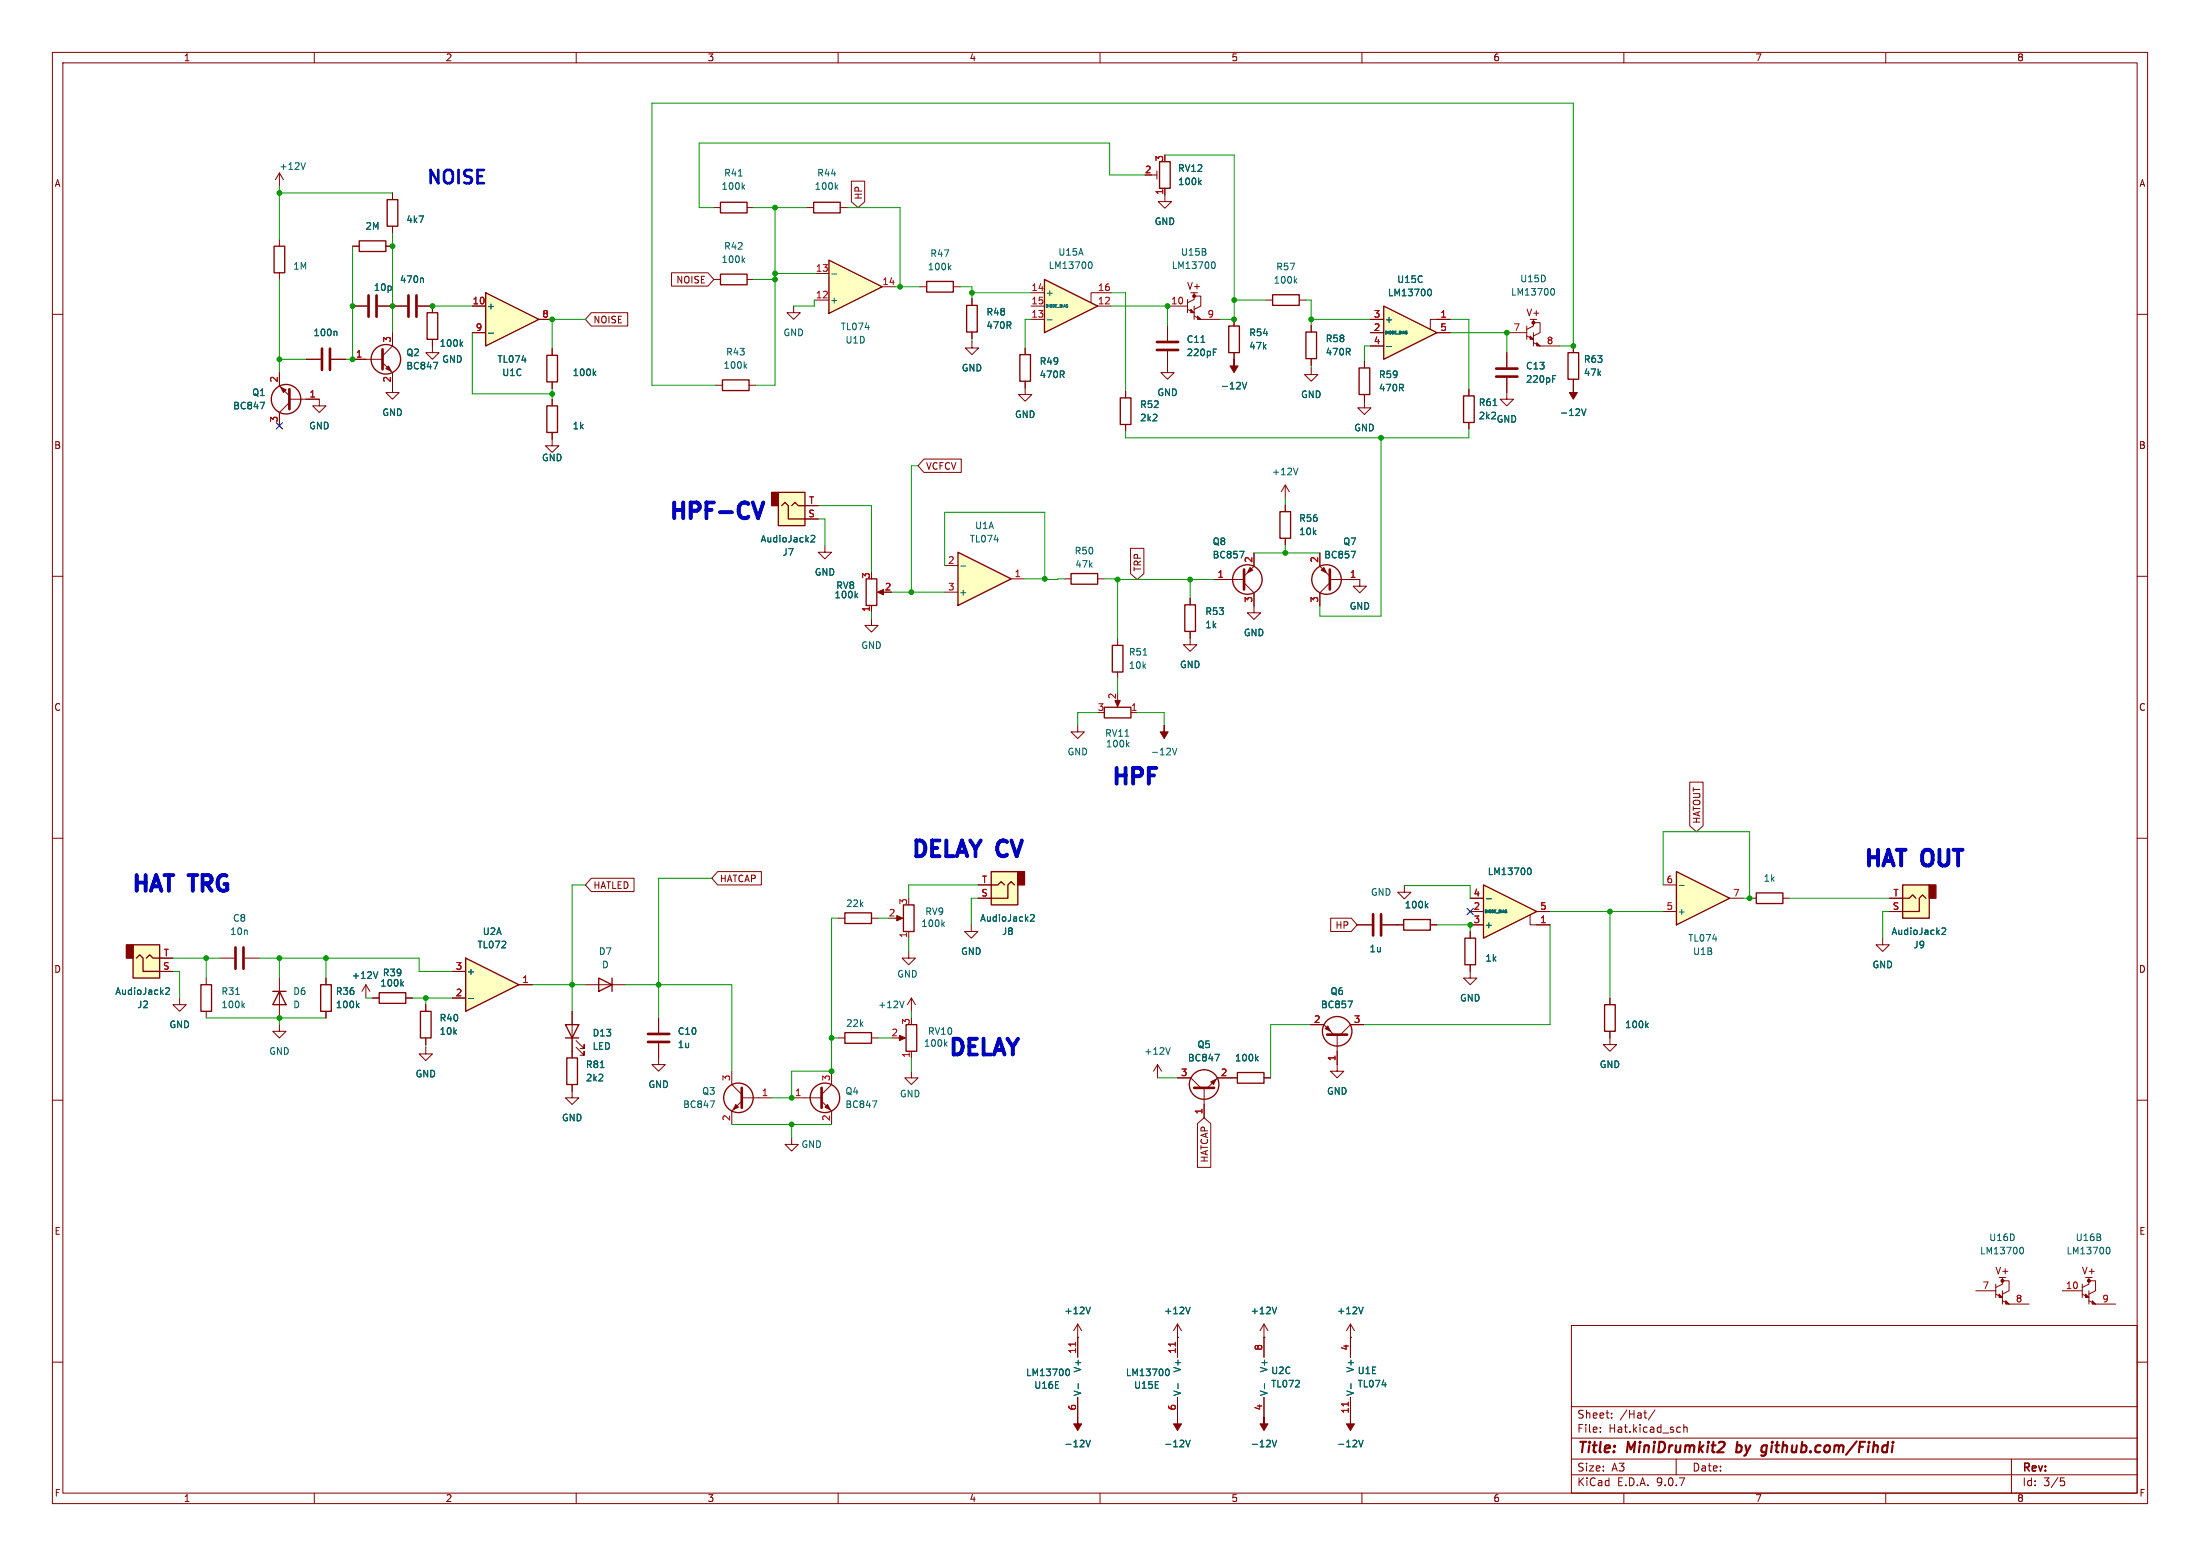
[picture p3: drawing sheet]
<svg xmlns="http://www.w3.org/2000/svg" width="420mm" height="297mm" viewBox="0 0 420 297" stroke-linecap="round" stroke-linejoin="round" font-family="sans-serif">
<g fill="none" stroke="#840000" stroke-width=".19">
<path d="M10 10h400v277h-400zM12 12h396v273h-396zM60 10v2M110 10v2M160 10v2M210 10v2M260 10v2M310 10v2M360 10v2M10 60h2M408 60h2M10 110h2"/>
<path d="M408 110h2M10 160h2M408 160h2M160 175.3h1.3M166.4 175.3h1.2M10 210h2M408 210h2M300 253h108v32h-108zM10 260h2M300 278.5h108M300 274.5h108M300 268.5h108"/>
<path d="M305.5 273.2v.2M305.5 272.5v.1M307.7 270.5v.2M307.7 269.8v.1M315.9 269.1l-1.2 1.9M320 278.5v3M320.7 272.4l.1 .1M320.8 273.3l-.1 .1M321.4 271.9v1.5M321.4 272.5l.3-.1 .3 .1 .1 .9M384 278.5v6.5M408 260h2"/>
<path d="M60 285v2M110 285v2M160 285v2M210 285v2M260 285v2M300 281.5h108M310 285v2M360 285v2M393.4 282.1h.7M393.5 282.7h.4l.3 .2-.2 .6-.5 .1"/>
</g>
<path d="M331.4 277.1l.2 .1M331.7 275.2l-.3 2M336.7 275.9h.4M337.1 277.5l-.4 .4M337.2 277.1l-.6 .1" fill="none" stroke="#840000" stroke-width=".4"/>
<path d="M161.3 174.2h5.1v2.1h-5.1z" fill="none" stroke="#840000" stroke-width=".25"/>
<path d="M189.2 166.4h5.1v6.3h-5.1z" fill="#ffffc2"/>
<path d="M194.3 166.4h1.3v2.5h-1.3z" fill="#840000" stroke="#840000" stroke-width=".25"/>
<path d="M189.2 166.4h5.1v6.3h-5.1zM189.2 168.9h1.3l.6-.6 .7 .6M193.7 168.9l-.7-.6-.6 .6v2.6h-3.2" fill="none" stroke="#840000" stroke-width=".25"/>
<path d="M186.7 171.5h2.5M186.7 168.9h2.5" fill="none" stroke="#840000" stroke-width=".19"/>
<path d="M196.7 174.7l.5-.1 .3 .3-.8 .9h.8" fill="none" stroke="#006464" stroke-width=".19"/>
<path d="M363.2 168.9h5.1v6.4h-5.1z" fill="#ffffc2"/>
<path d="M368.3 168.9h1.3v2.6h-1.3z" fill="#840000" stroke="#840000" stroke-width=".25"/>
<g fill="none" stroke="#840000" stroke-width=".25">
<path d="M299.3 67.3h2.1v5.1h-2.1zM335.3 170.4h5.1v2.1h-5.1zM363.2 168.9h5.1v6.4h-5.1zM363.2 171.5h1.3l.6-.7 .7 .7M367.7 171.5l-.7-.7-.6 .7v2.5h-3.2M306.3 191.8h2.1v5.1h-2.1zM236.2 204.7h5.1v2.1h-5.1z"/>
<circle cx="73.7" cy="68.6" r="2.82"/>
<circle cx="255.3" cy="196.8" r="2.82"/>
</g>
<g fill="none" stroke="#840000" stroke-width=".19">
<path d="M74.9 58.4h2.8M79.8 58.4h2.7M67.3 68.6h5.7M73 69.2l1.9 1.9v3.8h1.3l-1.3 1.3-1.2-1.3h1.2M74.9 63.5v2.5l-1.9 1.9M300.4 66v1.3M300.4 72.4v1.3M185.4 176.5v1.3h-1.3l1.3 1.3 1.3-1.3h-1.3M259.1 176.5h2.8M263.9 176.5h2.8M334 171.5h1.3M340.4 171.5h1.2"/>
<path d="M360.7 174h2.5M360.7 171.5h2.5M250.2 195.6h2.5l1.9 1.9M255.3 197.5v5.7M260.3 195.6h-2.5l-1.9 1.9M307.3 196.9v2.5h1.3l-1.3 1.3-1.2-1.3h1.2M307.3 190.5v1.3M151.1 217.2v1.2h1.3l-1.3 1.3-1.2-1.3h1.2M234.9 205.7h1.3M241.3 205.7h1.3"/>
</g>
<path d="M80.6 53.1l.2 .2v.6M82.7 69.2h.9l-.6 1.2M301.9 78l.5 1.3 .4-1.3M370.7 177.2l.5-.1 .2 .4-.7 .9h.7M257.3 191.1h.9l-.6 1.2M314.3 195.7l.4 .5M314.7 195.3l-.5 .5M239.8 202l.4 .5M240.2 201.7l-.5 .4" fill="none" stroke="#006464" stroke-width=".19"/>
<g fill="#840000" stroke="#840000" stroke-width=".19">
<path d="M300.4 73.7v1.2h.7l-.7 1.3-.8-1.3h.8z"/>
<path d="M74.2 69.9l.5 1-1-.5z"/>
<path d="M253 196.3l.5-.5 .5 1.1z"/>
</g>
<path d="M78 56.4v4.1M79.5 56.4v4.1M73 66.7v3.8M262.1 174.5v4.1M263.7 174.5v4.1M253.4 197.5h3.8" fill="none" stroke="#840000" stroke-width=".51"/>
<path d="M320 166.4l10.2 5.1-10.2 5z" fill="#ffffc2"/>
<path d="M279.7 179.1h2v5.1h-2zM320 166.4l10.2 5.1-10.2 5z" fill="none" stroke="#840000" stroke-width=".25"/>
<g fill="none" stroke="#840000" stroke-width=".19">
<path d="M280.7 177.8v1.3M317.5 174h2.5M317.5 168.9h2.5M330.2 171.5h2.5M280.7 184.2v1.2M255.3 203.2v1.3h1.2l-1.2 1.2-1.3-1.2h1.3M224.8 255.3v3.8M241.3 255.3v3.8M257.8 255.3h.1M257.8 252.7l-.8 1.3M257.8 252.7l.8 1.3M257.8 252.7v2.6"/>
<path d="M224.8 266.7v3.8M241.3 266.7v3.8"/>
</g>
<path d="M320.6 169h.9M260.2 249.5l-.4 1.3M222.7 261.4l.1-.1a.68 .68 0 0 1 .4 .6 .68 .68 0 0 1-.4 .7l-.1-.1M224.9 264.1v1M241.4 264.1v1M259.4 274.9l.4 1.3 .4-1.3" fill="none" stroke="#006464" stroke-width=".19"/>
<path d="M224.4 256.2v.7" fill="none" stroke="#a90000" stroke-width=".19"/>
<path d="M257.8 270.5v1.3h.8l-.8 1.2-.8-1.2h.8z" fill="#840000" stroke="#840000" stroke-width=".19"/>
<path d="M283.2 168.9l10.2 5.1-10.2 5.1z" fill="#ffffc2"/>
<g fill="none" stroke="#840000" stroke-width=".19">
<path d="M53.3 71.1v2.6l1.9 1.9M55.2 76.2h5.8M55.2 76.8l-1.9 1.9v2.6M195.7 72.8v2.5h1.3l-1.3 1.3-1.3-1.3h1.3M195.7 66.4v1.3M266.7 176.5h1.3M268.1 169v1.3h1.3l-1.3 1.3-1.3-1.3h1.3M273 176.5h1.3M280.7 171.5h2.5M280.7 174h2.5M280.7 176.5h2.5M292.1 174.6v1.9h3.8"/>
<path d="M293.4 174h2.5M359.4 179.1v1.2h-1.3l1.3 1.3 1.3-1.3h-1.3M280.7 185.4v1.3h1.2l-1.2 1.3-1.3-1.3h1.3M241.3 255.3h.1M241.3 252.7l-.8 1.3M241.3 252.7l.8 1.3M241.3 252.7v2.6M257.8 255.3v3.8M377.2 246.4h3.8M381 245.1v2.5M381 247l1.3 .6M382.3 243.8v1.3l-1.3 .6"/>
<path d="M382.3 244.5h1.2v1.9l-1.2 .6M382.3 248.3l1.2 .6h3.8M382.3 246.4v2.5M393.7 246.4h3.8M397.5 245.1v2.5M397.5 247l1.3 .6M398.8 243.8v1.3l-1.3 .6M398.8 244.5h1.2v1.9l-1.2 .6M398.8 246.4v2.5M398.8 248.3l1.2 .6h3.9M257.8 266.7v3.8"/>
</g>
<g fill="none" stroke="#840000" stroke-width=".25">
<path d="M194.7 67.7h2v5.1h-2zM268 175.5h5v2h-5zM283.2 168.9l10.2 5.1-10.2 5.1z"/>
<circle cx="54.6" cy="76.2" r="2.82"/>
</g>
<path d="M49.7 76.8h.8l-.5 1.2M272.2 172.8l.4 .5M272.6 172.5l-.5 .4M283.7 171.5h1M291.8 165.7h.1a.68 .68 0 0 1 .4 .6 .68 .68 0 0 1-.4 .6h-.1M385.7 238.1h.2a.68 .68 0 0 1 .4 .6 .68 .68 0 0 1-.4 .6h-.2M402.3 238.1h.1a.68 .68 0 0 1 .4 .6 .68 .68 0 0 1-.4 .6h-.1M243.7 249.5l-.4 1.3M226.4 274.9l.4 1.3 .4-1.3M242.9 274.9l.4 1.3 .4-1.3M257.9 264.1v1" fill="none" stroke="#006464" stroke-width=".19"/>
<g fill="#840000" stroke="#840000" stroke-width=".25">
<circle cx="398.8" cy="244.5" r=".25"/>
<circle cx="382.3" cy="244.5" r=".25"/>
</g>
<g fill="#840000" stroke="#840000" stroke-width=".19">
<path d="M398.1 247l.7 .6h-.7z"/>
<path d="M399.4 248.3l.6 .6h-.6z"/>
<path d="M241.3 270.5v1.3h.8l-.8 1.2-.8-1.2h.8z"/>
<path d="M381.6 247l.7 .6h-.7z"/>
<path d="M382.9 248.3l.6 .6h-.6z"/>
<path d="M224.8 270.5v1.3h.8l-.8 1.2-.8-1.2h.8z"/>
<path d="M53.6 73.9l1 .5-.5 .5z"/>
</g>
<path d="M257.4 267.6v.8" fill="none" stroke="#a90000" stroke-width=".19"/>
<path d="M55.2 74.3v3.8" fill="none" stroke="#840000" stroke-width=".51"/>
<path d="M182.9 105.4l10.1 5.1-10.1 5.1z" fill="#ffffc2"/>
<g fill="none" stroke="#840000" stroke-width=".25">
<path d="M73.9 38.1h2v5.1h-2zM68.6 46h5.1v2h-5.1zM81.5 59.7h2.1v5.1h-2.1zM104.4 67.8h2v5.1h-2zM137.9 72.5h5.1v2h-5.1zM213.9 75.9h2v5.1h-2zM259.5 70.2h2v5.1h-2zM244.3 97.7h2.1v5h-2.1zM165.4 110.5h2v5.1h-2zM182.9 105.4l10.1 5.1-10.1 5.1zM204.5 109.5h5v2h-5zM226.2 115.4h2v5.1h-2z"/>
<path d="M210.8 135h5.1v2h-5.1zM212.3 123.2h2.1v5.1h-2.1zM172.5 172.7h2v5.1h-2zM107.9 195.6h2.6l-1.3 2.5zM107.9 198.1h2.6M114.3 186.7l2.5 1.3-2.5 1.2zM116.8 186.7v2.5M161.3 197.1h5.1v2h-5.1zM173 195.6h2v5.1h-2zM108.2 201.9h2v5.1h-2z"/>
<circle cx="238.1" cy="110.6" r="2.82"/>
<circle cx="253.2" cy="110.6" r="2.82"/>
<circle cx="141" cy="209.5" r="2.82"/>
<circle cx="157.5" cy="209.5" r="2.82"/>
<circle cx="229.9" cy="207" r="2.82"/>
</g>
<g fill="none" stroke="#840000" stroke-width=".19">
<path d="M74.9 36.8v1.3M67.3 47h1.3M73.7 47h1.2M74.9 43.2v1.3M82.5 58.4v1.3M151.5 58.4v1.3h1.3l-1.3 1.3-1.3-1.3h1.3M61 76.2v1.3h1.2l-1.2 1.2-1.3-1.2h1.3M82.5 64.8v2.5h1.3l-1.3 1.3-1.2-1.3h1.2M105.4 66.5v1.3M105.4 72.9v1.3M136.7 73.5h1.2M143 73.5h1.3"/>
<path d="M185.5 65.2v1.2h1.3l-1.3 1.3-1.2-1.3h1.2M214.9 74.7v1.2M222.9 67.1v4h1.3l-1.3 1.3-1.3-1.3h1.3M222.9 62.2v2.8M250.3 70.2v1.3h1.3l-1.3 1.3-1.3-1.3h1.3M260.5 75.3v2.6h1.2l-1.2 1.2-1.3-1.2h1.3M260.5 69v1.2M105.4 83.8v1.3h1.3l-1.3 1.3-1.3-1.3h1.3M214.9 81v1.3M245.4 92.6v2.5M245.4 96.4v1.3M245.4 92.6l-.8 1.3"/>
<path d="M245.4 92.6l.7 1.3M166.4 118.1v1.3h1.2l-1.2 1.3-1.3-1.3h1.3M166.4 115.6v1.2M167.9 113h1M180.3 113h2.6M180.3 108h2.6M193 110.5h2.6M203.2 110.5h1.3M209.5 110.5h1.3M227.2 114.2v1.2M231.8 110.6h5.7M237.5 111.3l1.9 1.9v3.8h1.3l-1.3 1.2-1.3-1.2h1.3"/>
<path d="M239.4 105.5v2.6l-1.9 1.9M245.4 102.7v1.3M252 105.5v2.6l1.9 1.9M253.9 110.6h5.7v1.3h1.3l-1.3 1.3-1.3-1.3h1.3M253.9 111.3l-1.9 1.9v2.5M205.7 138.4v1.3h1.3l-1.3 1.3-1.2-1.3h1.2M213.4 121.9v1.3M213.4 128.3v1.2M213.4 133.5v1M215.9 136h1.3M227.2 120.5v2.6h1.3l-1.3 1.2-1.3-1.2h1.3M170.9 175.3h1.1"/>
<path d="M173.5 177.8v1.3M109.2 193v8.9M110 199.9l1.5 1.5v-.7v.7h-.8M110 198.6l1.5 1.6v-.8v.8h-.8M111.8 188h7.6M125.7 199.1v4.1h1.3l-1.3 1.3-1.2-1.3h1.2M125.7 194.3v2.8M160 198.1h1.3M166.4 198.1h1.2M171.4 198.1h1.1M173.5 181.6v1.3h1.3l-1.3 1.3-1.3-1.3h1.3M174 190.5l-.8 1.3"/>
<path d="M174 190.5l.8 1.3M174 190.5v2.5M109.2 207v2.6h1.3l-1.3 1.2-1.3-1.2h1.3M139.7 204.5v2.5l1.9 1.9M141.6 209.6h5.7M141.6 210.2l-1.9 1.9v2.5M151.1 209.6h5.7M156.8 210.2l1.9 1.9v2.5M158.7 204.5v2.5l-1.9 1.9M174 204.5v1.2h1.3l-1.3 1.3-1.3-1.3h1.3M174 200.7v1.2M221 203.2l-.8 1.3"/>
<path d="M221 203.2l.7 1.3M221 203.2v2.5M224.8 205.7h2.5l1.9 1.9M229.9 207.6v5.8M234.9 205.7h-2.5l-1.9 1.9M205.7 255.3h.1M205.7 252.7v6.4M205.7 252.7l-.7 1.3M205.7 252.7l.8 1.3M224.8 255.3h.1M224.8 252.7l-.8 1.3M224.8 252.7l.8 1.3"/>
<path d="M224.8 252.7v2.6M205.7 266.7v3.8"/>
</g>
<g fill="none" stroke="#006464" stroke-width=".19">
<path d="M88 65.6l.3 .5M88.3 65.3l-.4 .4M113.4 71.2l.3 .5M113.7 70.9l-.4 .4M142.2 69.8l.3 .5M142.5 69.5l-.4 .4M229.3 65.3h.7M231.6 67.2h.5M231.6 66.6h.6M237.2 73l.4 1.2 .4-1.2M247.8 89.4l-.4 1.2M163.4 113.6l.3 .5"/>
<path d="M163.7 113.3l-.5 .5M183.4 108h1M236.6 105.2h.9l-.6 1.3M257.9 105.2h.9l-.6 1.3M218.2 125h.8M215.2 142.1l.3 .5M215.5 141.7l-.4 .5M223.8 142.8l.4 1.3 .5-1.3M179.9 176.4l.4 .5M180.3 176l-.5 .5M172.6 191.1l-.4 1.2M223.4 200l-.4 1.2"/>
<path d="M114.6 203.8h.7M135.6 210.1h.8l-.5 1.3M166.5 210.1h.9l-.6 1.3M231.9 201.2h.9l-.6 1.3M208.2 249.5l-.5 1.3M227.2 249.5l-.4 1.3M203.6 261.4l.2-.1a.68 .68 0 0 1 .4 .6 .68 .68 0 0 1-.4 .7l-.2-.1M205.8 264.1v1M207.3 274.9l.4 1.3 .5-1.3"/>
</g>
<g fill="#840000" stroke="#840000" stroke-width=".19">
<path d="M205.7 270.5v1.3h.8l-.8 1.2-.7-1.2h.7z"/>
<path d="M212.9 133.7h1l-.5 1.2z"/>
<path d="M157.5 211.3l.5-.5 .5 1z"/>
<path d="M140.5 210.8l.5 .5-1 .5z"/>
<path d="M231.1 206.5l1.1-.5-.6 1z"/>
<path d="M167.5 113l1.2-.5v1z"/>
<path d="M222.2 138.4v1.3h.8l-.8 1.3-.7-1.3h.7z"/>
<path d="M238.6 108.3l.5 .5-1 .5z"/>
<path d="M252.2 108.8l.5-.5 .5 1z"/>
<path d="M171.7 197.6l1.1 .5-1.1 .5z"/>
<path d="M235.6 68.6v1.3h.7l-.7 1.2-.8-1.2h.8z"/>
<path d="M171.2 174.8l1.1 .5-1.1 .5z"/>
</g>
<path d="M205.3 256.2v.7" fill="none" stroke="#a90000" stroke-width=".19"/>
<path d="M220.9 65.3h4M220.9 66.8h4M237.5 108.7v3.8M253.9 108.7v3.8M123.7 197.4h4.1M123.7 198.9h4.1M141.6 207.6v3.9M156.8 207.6v3.9M228 207.6h3.8" fill="none" stroke="#840000" stroke-width=".51"/>
<path d="M92.7 55.9l10.2 5.1-10.2 5z" fill="#ffffc2"/>
<path d="M137.5 38.6h5.1v2h-5.1zM92.7 55.9l10.2 5.1-10.2 5zM137.5 52.3h5.1v2.1h-5.1zM104.4 77.5h2v5.1h-2zM249.3 63.4h2v5.1h-2z" fill="none" stroke="#840000" stroke-width=".25"/>
<path d="M136.3 39.6h1.2M142.6 39.6h1.3M90.2 58.4h2.5M136.3 53.3h1.2M142.6 53.3h1.3M90.2 63.5h2.5M102.9 61h2.5M105.4 76.2v1.3M250.3 62.1v1.3M250.3 68.5v1.2M105.4 82.6v1.2" fill="none" stroke="#840000" stroke-width=".19"/>
<path d="M141 33.6h.7M141.8 35.7l.4 .4M142.2 35.3l-.5 .5M141.8 49.6l.4 .5M142.2 49.3l-.5 .4M93.2 63.6h1" fill="none" stroke="#006464" stroke-width=".19"/>
<path d="M264.2 58.4l10.1 5.1-10.1 5.1z" fill="#ffffc2"/>
<g fill="none" stroke="#840000" stroke-width=".19">
<path d="M219.8 33.4h1.1M220.9 32.6v1.6M222.4 35.9v2.6h1.2l-1.2 1.3-1.3-1.3h1.3M222.9 58.4h3.8M226.7 57.2v2.5M226.7 59.1l1.3 .6M228 55.9v1.3l-1.3 .6M228 56.5h1.2v1.9l-1.2 .7M228 58.4v2.6M241.7 57.3h1.3M248 57.3h1.3M228 60.3l1.2 .7h3.8"/>
<path d="M261.6 66h2.6M261.6 63.5h2.6M261.6 61h2.6M274.3 63.5h2.6M276.9 61h-3.9v1.9M287.7 63.5h3.8M291.5 62.2v2.6M291.5 64.1l1.2 .7M292.7 61v1.2l-1.2 .7M292.7 61.6h1.3v1.9l-1.3 .6M292.7 65.4l1.3 .6h3.8M292.7 63.5v2.5"/>
</g>
<path d="M221.4 30.9h2v5h-2zM243 56.3h5v2h-5zM264.2 58.4l10.1 5.1-10.1 5.1z" fill="none" stroke="#840000" stroke-width=".25"/>
<path d="M229 34.8l.3 .5M229.3 34.4l-.5 .5M231.4 50h.2a.68 .68 0 0 1 .4 .6 .68 .68 0 0 1-.4 .7l-.2-.1M247.2 53.6l.4 .4M247.6 53.2l-.5 .5M272.7 55.2h.1a.68 .68 0 0 1 .5 .6 .68 .68 0 0 1-.5 .7l-.1-.1M296.2 55.1h.1a.68 .68 0 0 1 .5 .6 .68 .68 0 0 1-.5 .6h-.1M264.7 66.1h1" fill="none" stroke="#006464" stroke-width=".19"/>
<g fill="#840000" stroke="#840000" stroke-width=".25">
<circle cx="292.7" cy="61.6" r=".25"/>
<circle cx="228" cy="56.5" r=".25"/>
</g>
<g fill="#840000" stroke="#840000" stroke-width=".19">
<path d="M292.1 64.1l.6 .7h-.6z"/>
<path d="M293.4 65.4l.6 .6h-.6z"/>
<path d="M227.3 59.1l.7 .6h-.7z"/>
<path d="M228.6 60.3l.6 .7h-.6z"/>
</g>
<path d="M199.4 53.3l10.1 5.1-10.1 5.1z" fill="#ffffc2"/>
<path d="M196.8 58.4h2.6M196.8 55.9h2.6M209.5 58.4h2.6M212.1 55.9h-3.8v1.9M196.8 61h2.6M235.6 61v1.2M235.6 67.3v1.3M280.4 74.3v1.3M287.7 72.1v4.1h1.2l-1.2 1.3-1.3-1.3h1.3M287.7 67.3v2.8M280.4 80.6v1.3" fill="none" stroke="#840000" stroke-width=".19"/>
<path d="M199.4 53.3l10.1 5.1-10.1 5.1zM234.6 62.2h2v5.1h-2zM279.4 75.6h2v5h-2z" fill="none" stroke="#840000" stroke-width=".25"/>
<path d="M207.9 50h.2a.68 .68 0 0 1 .4 .6 .68 .68 0 0 1-.4 .7l-.2-.1M199.9 61.1h1M285 77.4h.8M296.4 72.3h.4M296.4 71.7h.6" fill="none" stroke="#006464" stroke-width=".19"/>
<path d="M285.6 70.4h4.1M285.6 71.9h4.1" fill="none" stroke="#840000" stroke-width=".51"/>
<path d="M25.4 180.3h5.1v6.4h-5.1z" fill="#ffffc2"/>
<path d="M24.1 180.3h1.3v2.6h-1.3z" fill="#840000" stroke="#840000" stroke-width=".25"/>
<path d="M25.4 180.3h5.1v6.4h-5.1zM26 182.9l.7-.7 .6 .7v2.5h3.2M27.9 182.9l.7-.7 .6 .7h1.3M72.4 189.5h5.1v2h-5.1z" fill="none" stroke="#840000" stroke-width=".25"/>
<path d="M30.5 185.4h2.5M30.5 182.9h2.5M41.9 182.9h2.8M46.7 182.9h2.8M69.8 188l-.7 1.2M69.8 188l.8 1.2M69.8 188v2.5M71.1 190.5h1.3M77.5 190.5h1.2" fill="none" stroke="#840000" stroke-width=".19"/>
<path d="M31.6 188.7l.5-.2 .3 .4-.8 .9h.8M72.1 185.5l-.4 1.3M76.7 187.7l.3 .5M77 187.4l-.5 .5" fill="none" stroke="#006464" stroke-width=".19"/>
<path d="M45 180.8v4.1M46.5 180.8v4.1" fill="none" stroke="#840000" stroke-width=".51"/>
<path d="M158.2 49.7l10.2 5-10.2 5.1z" fill="#ffffc2"/>
<path d="M158.2 49.7l10.2 5-10.2 5.1zM52.1 189.2h2.5M53.3 189.2l1.3 2.6h-2.5zM61.2 188h2v5h-2z" fill="none" stroke="#840000" stroke-width=".25"/>
<path d="M155.7 57.3h2.5M155.7 52.2h2.5M168.4 54.7h2.5M53.3 195.6v1.3h1.3l-1.3 1.2-1.2-1.2h1.2M53.3 186.7v7.6M62.2 186.7v1.3M62.2 193v1.3" fill="none" stroke="#840000" stroke-width=".19"/>
<path d="M158.8 52.3h.9M68.2 191.9l.3 .4M68.5 191.5l-.5 .5" fill="none" stroke="#006464" stroke-width=".19"/>
<path d="M88.9 182.9l10.2 5.1-10.2 5z" fill="#ffffc2"/>
<path d="M38.4 188h2v5h-2zM80.3 193h2v5.1h-2zM88.9 182.9l10.2 5.1-10.2 5z" fill="none" stroke="#840000" stroke-width=".25"/>
<path d="M157.5 104.1v1.3h1.2l-1.2 1.3-1.3-1.3h1.3M34.3 190.5v1.3h1.3l-1.3 1.2-1.3-1.2h1.3M39.4 186.7v1.3M39.4 193v1.3M81.3 199.9v1.3h1.2l-1.2 1.2-1.3-1.2h1.3M81.3 191.8v1.2M81.3 198.1v1.3M86.4 185.4h2.5M86.4 190.5h2.5M99.1 188h2.5" fill="none" stroke="#840000" stroke-width=".19"/>
<path d="M45 189.8h.7M46.3 191.9l.4 .4M46.7 191.5l-.5 .5M89.4 190.6h1" fill="none" stroke="#006464" stroke-width=".19"/>
<path d="M148.6 94h5.1v6.3h-5.1z" fill="#ffffc2"/>
<path d="M147.3 94h1.3v2.5h-1.3z" fill="#840000" stroke="#840000" stroke-width=".25"/>
<path d="M155.3 38.6h5.1v2h-5.1zM52.3 47h2.1v5.1h-2.1zM176.9 53.7h5.1v2.1h-5.1zM184.5 58.3h2.1v5.1h-2.1zM148.6 94h5.1v6.3h-5.1zM149.2 96.5l.7-.6 .6 .6v2.6h3.2M151.1 96.5l.7-.6 .6 .6h1.3" fill="none" stroke="#840000" stroke-width=".25"/>
<g fill="none" stroke="#840000" stroke-width=".19">
<path d="M53.3 33v2.6M53.3 33l-.7 1.3M53.3 33l.8 1.3M74.9 36.8v1.3M154.1 39.6h1.2M160.4 39.6h1.3M162.5 34.6h2.6v3.9l-1.3 1.1-1.3-1.1zM222.4 35.9v1.3M53.3 45.7v1.3M53.3 52.1v1.2M67.3 58.4h2.8M67.3 47h1.3"/>
<path d="M72.1 58.4h5.6M73.7 47h1.2M74.9 43.2v1.3M79.8 58.4h2.7v1.3M90.2 58.4h2.5M112.9 59.7h6.9v2.5h-6.9l-1.1-1.2zM128.2 52.1h7l1.1 1.2-1.1 1.3h-7zM175.6 54.7h1.3M182 54.7h1.3M185.5 57v1.3M53.3 71.1v2.6M53.3 78.7v2.6"/>
<path d="M58.4 68.6h2.8M58.4 76.2h2.6M63.2 68.6h2.8M67.3 68.6h2.5M74.9 63.5v2.5M74.9 71.1v2.6M82.5 64.8v1.2M90.2 63.5h2.5M102.9 61h2.5M105.4 66.5v1.3M105.4 72.9v1.3M105.4 76.2v1.3"/>
<path d="M185.5 63.4v1.2M195.7 66.4v1.3M195.7 72.8v1.2M214.9 74.7v1.2M222.9 62.2v2.8M222.9 67.1v2.8M235.6 61v1.2M235.6 67.3v1.3M250.3 62.1v1.3M250.3 68.5v1.2M260.5 69v1.2M260.5 75.3v1.3"/>
<path d="M261.6 63.5h2.6M261.6 61h2.6M261.6 66h2.6M274.3 63.5h2.6M274.3 61h2.6M280.4 74.3v1.3M287.7 67.3v2.8M287.7 72.1v2.8M300.4 66v1.3M300.4 72.4v1.3M105.4 82.6v1.2M153.7 99.1h2.5"/>
<path d="M153.7 96.5h2.5M176.4 87.6h7.1v2.6h-7.1l-1.1-1.3zM214.9 81v1.3M245.4 96.4v1.3M280.4 80.6v1.3M166.4 115.6v1.2M215.8 104.7h2.6v4.8l-1.3 1.1-1.3-1.1zM227.2 114.2v1.2M231.8 110.6h2.5M239.4 105.5v2.6M239.4 113.2v2.5M245.4 102.7v1.3"/>
<path d="M252 105.5v2.6M252 113.2v2.5M257 110.6h2.6M227.2 120.5v1.3M322.6 149.3h2.5v8.3l-1.3 1.2-1.2-1.2zM112.9 167.6h8.1v2.6h-8.1l-1.1-1.3zM137 166.4h8.4v2.5h-8.4l-1.1-1.3zM186.7 171.5h2.5M186.7 168.9h2.5M254 175.3h4l1.1 1.2-1.1 1.3h-4zM259.1 176.5h2.8M263.9 176.5h4.1"/>
<path d="M273 176.5h1.3M280.7 174h2.5M280.7 171.5h2.5M280.7 177.8v1.3M280.7 176.5h2.5M293.4 174h2.5M293.4 176.5h2.5M360.7 174h2.5M360.7 171.5h2.5M30.5 185.4h2.5M30.5 182.9h2.5M62.2 186.7v1.3"/>
<path d="M62.2 193v1.3M71.1 190.5h1.3M77.5 190.5h1.2M81.3 191.8v1.2M81.3 198.1v1.3M86.4 185.4h2.5M86.4 190.5h2.5M99.1 188h2.5M109.2 193v2.6M109.2 198.1v3.8M125.7 194.3v2.8M125.7 199.1v2.8"/>
<path d="M250.2 195.6h2.5M257.8 195.6h2.5M280.7 184.2v1.2M307.3 190.5v1.3M307.3 196.9v1.2M109.2 207v1.3M224.8 205.7h2.5M228.6 214.5l1.3-1.1 1.2 1.1v8.3h-2.5zM229.9 210.8v2.6M232.4 205.7h3.8M241.3 205.7h1.3M255.3 200.7v2.5"/>
<path d="M205.7 255.3h.1M205.7 255.3v3.8M224.8 255.3h.1M224.8 255.3v3.8M241.3 255.3h.1M241.3 255.3v3.8M257.8 255.3h.1M257.8 255.3v3.8M205.7 266.7v3.8M224.8 266.7v3.8M241.3 266.7v3.8M257.8 266.7v3.8"/>
</g>
<g fill="none" stroke="#006464" stroke-width=".19">
<path d="M58.3 31.1l-.4 1.2M159.6 35.7l.3 .4M159.9 35.3l-.4 .5M229 34.8l.3 .5M229.3 34.4l-.5 .5M80.6 53.1l.2 .2v.6M181.2 51l.3 .5M181.5 50.7l-.4 .4M272.7 55.2h.1a.68 .68 0 0 1 .5 .6 .68 .68 0 0 1-.5 .7l-.1-.1M49.7 76.8h.8l-.5 1.2M64.1 63.2l.2 .2v.7M82.7 69.2h.9l-.6 1.2"/>
<path d="M88 65.6l.3 .5M88.3 65.3l-.4 .4M93.2 63.6h1M113.4 71.2l.3 .5M113.7 70.9l-.4 .4M229.3 65.3h.7M231.6 67.2h.5M231.6 66.6h.6M237.2 73l.4 1.2 .4-1.2M264.7 66.1h1M285 77.4h.8M296.4 72.3h.4"/>
<path d="M296.4 71.7h.6M301.9 78l.5 1.3 .4-1.3M154.8 102.3l.5-.1 .2 .3-.7 .9h.7M163.4 113.6l.3 .5M163.7 113.3l-.5 .5M236.6 105.2h.9l-.6 1.3M257.9 105.2h.9l-.6 1.3M196.7 174.7l.5-.1 .3 .3-.8 .9h.8M272.2 172.8l.4 .5M272.6 172.5l-.5 .4M283.7 171.5h1M291.8 165.7h.1a.68 .68 0 0 1 .4 .6 .68 .68 0 0 1-.4 .6h-.1"/>
<path d="M370.7 177.2l.5-.1 .2 .4-.7 .9h.7M31.6 188.7l.5-.2 .3 .4-.8 .9h.8M68.2 191.9l.3 .4M68.5 191.5l-.5 .5M72.1 185.5l-.4 1.3M76.7 187.7l.3 .5M77 187.4l-.5 .5M89.4 190.6h1M257.3 191.1h.9l-.6 1.2M314.3 195.7l.4 .5M314.7 195.3l-.5 .5M114.6 203.8h.7"/>
<path d="M231.9 201.2h.9l-.6 1.3M239.8 202l.4 .5M240.2 201.7l-.5 .4M208.2 249.5l-.5 1.3M227.2 249.5l-.4 1.3M243.7 249.5l-.4 1.3M260.2 249.5l-.4 1.3M203.6 261.4l.2-.1a.68 .68 0 0 1 .4 .6 .68 .68 0 0 1-.4 .7l-.2-.1M205.8 264.1v1M207.3 274.9l.4 1.3 .5-1.3M222.7 261.4l.1-.1a.68 .68 0 0 1 .4 .6 .68 .68 0 0 1-.4 .7l-.1-.1M224.9 264.1v1"/>
<path d="M226.4 274.9l.4 1.3 .4-1.3M241.4 264.1v1M242.9 274.9l.4 1.3 .4-1.3M257.9 264.1v1M259.4 274.9l.4 1.3 .4-1.3"/>
</g>
<path d="M70.4 56.4v4.1M71.9 56.4v4.1M61.5 66.5v4.1M63 66.5v4.1" fill="none" stroke="#840000" stroke-width=".51"/>
<g fill="none" stroke="#009600" stroke-width=".19">
<path d="M53.3 35.6v10.1M53.3 36.8h21.6M143.9 39.6h10.2M148 39.6v33.9h-3.7M161.7 39.6h10.1v15.1M218.6 33.4h-6.8v-6.1h-78.3v12.3h2.8M222.4 29.6h13.2v31.4h-2.6M53.3 53.3v17.8M67.3 47v21.6h-1.3M74.9 44.5v19M82.5 58.4h7.7M143.9 53.3h4.1"/>
<path d="M148 52.2h7.7M155.4 57.3v1.1h-3.9M170.9 54.7h4.7M183.3 54.7h2.2v2.3M185.5 55.9h11.3M212.1 58.4h10.8v3.8M212.1 55.9h2.8v18.8M235.6 57.3h6.1M249.3 57.3h1v4.8M53.3 68.6h5.1M90.2 63.5v11.7h15.2M105.4 74.2v2"/>
<path d="M111.8 61h-6.4v5.5M185.5 64.6v.6M196.8 61h-1.1v5.4M250.3 61h11.3M250.3 69.7v.5M261.6 66h-1.1v3M276.9 61h3.5v13.3M276.9 63.5h10.8v3.8M297.8 66h2.6v-46.3h-175.9v53.8h12.2M156.2 96.5h10.2v12.7M156.2 99.1h1.3v5M175.3 88.9h-1.3v24.1"/>
<path d="M245.4 95.1v1.3M263.7 83.6v34h-11.7v-1.9M280.4 81.9v1.7h-65.5v-1.3M166.4 116.8v1.3M170.2 113h10.1M180.3 108v-10.2h19.2v12.8l3.7-.1M195.6 110.5h3.9M210.8 110.5h2.1v.1h18.9M213.4 110.6v11.3M227.2 110.6v3.6M239.4 105.5h12.6M245.4 104v1.5"/>
<path d="M209.5 136h-3.8v2.4M213.4 129.5v2.7M217.2 136h5v2.4M111.8 168.9h-2.6v24.1M135.9 167.6h-10.2v26.7M160 175.3h-1.3v29.2h-7.6v5.1h-3.8M167.6 175.3h2.1M173.5 179.1v2.5M186.7 168.9h-13.2v2.6M186.7 171.5h-1.3v5M268.1 169h12.6v2.5M274.3 176.5h6.4v1.3"/>
<path d="M295.9 176.5v19.1h-35.6M295.9 174h21.6M307.3 174v16.5M317.5 168.9v-10.1h16.5v12.7h-1.3M341.6 171.5h19.1M360.7 174h-1.3v5.1M33 185.4h1.3v5.1M33 182.9h8.9M39.4 182.9v3.8M39.4 194.3h22.8M49.5 182.9h30.5v2.5h6.4M53.3 182.9v3.8"/>
<path d="M53.3 194.3v1.3M62.2 182.9v3.8M69.8 190.5h1.3M78.7 190.5h7.7M81.3 190.5v1.3M81.3 199.4v.5M101.6 188h10.2M119.4 188h20.3v16.5M158.7 198.1h1.3M167.6 198.1h2.6M174 193v1.3M250.2 195.6h-7.6v10.1"/>
<path d="M139.7 214.6h19M151.1 214.6v2.6M174 201.9v2.6M221 205.7h3.8"/>
</g>
<path d="M52.7 80.7l1.2 1.2M53.9 80.7l-1.2 1.2M280.1 173.4l1.2 1.2M281.3 173.4l-1.2 1.2" fill="none" stroke="#000084" stroke-width=".19"/>
<path d="M143.7 95.9l1 3 1-3" fill="none" stroke="#0000c2" stroke-width=".75"/>
<path d="M205.3 256.2v.7M224.4 256.2v.7M257.4 267.6v.8" fill="none" stroke="#a90000" stroke-width=".19"/>
<g fill="#009600" stroke="#009600" stroke-width=".19">
<circle cx="334" cy="171.5" r=".46"/>
<circle cx="307.3" cy="174" r=".46"/>
<circle cx="280.7" cy="176.5" r=".46"/>
<circle cx="199.4" cy="110.5" r=".46"/>
<circle cx="213.4" cy="110.6" r=".46"/>
<circle cx="227.2" cy="110.6" r=".46"/>
<circle cx="245.4" cy="105.5" r=".46"/>
<circle cx="263.7" cy="83.6" r=".46"/>
<circle cx="300.4" cy="66" r=".46"/>
<circle cx="109.2" cy="188" r=".46"/>
<circle cx="151.1" cy="214.6" r=".46"/>
<circle cx="151.1" cy="209.6" r=".46"/>
<circle cx="125.7" cy="188" r=".46"/>
<circle cx="158.7" cy="198.1" r=".46"/>
<circle cx="158.7" cy="204.5" r=".46"/>
<circle cx="82.5" cy="58.4" r=".46"/>
<circle cx="148" cy="53.3" r=".46"/>
<circle cx="105.4" cy="75.2" r=".46"/>
<circle cx="105.4" cy="61" r=".46"/>
<circle cx="148" cy="52.2" r=".46"/>
<circle cx="185.5" cy="55.9" r=".46"/>
<circle cx="235.6" cy="61" r=".46"/>
<circle cx="235.6" cy="57.3" r=".46"/>
<circle cx="222.9" cy="58.4" r=".46"/>
<circle cx="250.3" cy="61" r=".46"/>
<circle cx="287.7" cy="63.5" r=".46"/>
<circle cx="39.4" cy="182.9" r=".46"/>
<circle cx="53.3" cy="194.3" r=".46"/>
<circle cx="53.3" cy="182.9" r=".46"/>
<circle cx="62.2" cy="182.9" r=".46"/>
<circle cx="81.3" cy="190.5" r=".46"/>
<circle cx="171.8" cy="54.7" r=".46"/>
<circle cx="174" cy="113" r=".46"/>
<circle cx="148" cy="39.6" r=".46"/>
<circle cx="53.3" cy="36.8" r=".46"/>
<circle cx="67.3" cy="58.4" r=".46"/>
<circle cx="67.3" cy="68.6" r=".46"/>
<circle cx="74.9" cy="58.4" r=".46"/>
<circle cx="53.3" cy="68.6" r=".46"/>
<circle cx="74.9" cy="47" r=".46"/>
</g>
<g font-size="4.2" fill="#0000c2">
<text x="127.5" y="99.3">HPF-CV</text>
<text x="212" y="150">HPF</text>
<text x="173.7" y="163.8">DELAY</text>
<text x="191" y="163.8">CV</text>
<text x="355.6" y="165.6">HAT</text>
<text x="367.5" y="165.6">OUT</text>
<text x="24.9" y="170.4">HAT</text>
<text x="36.8" y="170.4">TRG</text>
<text x="180.8" y="201.7">DELAY</text>
</g>
<text font-size="3.5" fill="#0000c2" x="81.3" y="35.3">NOISE</text>
<g font-size="2.8" fill="#840000">
<text x="301" y="277.9">Title:</text>
<text x="310.6" y="277.9">MiniDrumkit2</text>
<text x="332.3" y="277.9">by</text>
<text x="338" y="277.9">github.com/Fihdi</text>
</g>
<g font-size="2.1" fill="#840000">
<text x="301" y="273.7">File:</text>
<text x="301" y="271">Sheet:</text>
<text x="307.1" y="273.7">Hat.kicad_sch</text>
<text x="309.2" y="271">/Hat/</text>
<text x="301" y="281.1">Size:</text>
<text x="307.6" y="281.1">A3</text>
<text x="323" y="281.1">Date:</text>
<text x="386" y="281.3">Rev:</text>
<text x="301" y="283.9">KiCad</text>
<text x="308.7" y="283.9">E.D.A.</text>
<text x="316.3" y="283.9">9.0.7</text>
<text x="386" y="283.9">Id:</text>
<text x="390.1" y="283.9">3/5</text>
</g>
<g font-size="1.8" fill="#840000">
<text x="35" y="11.9">1</text>
<text x="85" y="11.9">2</text>
<text x="135" y="11.9">3</text>
<text x="185" y="11.9">4</text>
<text x="235" y="11.9">5</text>
<text x="285" y="11.9">6</text>
<text x="335" y="11.9">7</text>
<text x="385" y="11.9">8</text>
<text x="10.3" y="35.9">A</text>
<text x="408.3" y="35.9">A</text>
<text x="164.8" y="38.2" transform="rotate(-90 164.8 38.2)">HP</text>
<text x="129" y="54.3">NOISE</text>
<text x="226.5" y="55.5">V+</text>
<text x="113.2" y="61.9">NOISE</text>
<text x="291.3" y="60.6">V+</text>
<text x="10.3" y="85.9">B</text>
<text x="176.7" y="89.9">VCFCV</text>
<text x="408.2" y="85.9">B</text>
<text x="218.1" y="109.2" transform="rotate(-90 218.1 109.2)">TRP</text>
<text x="10.3" y="135.9">C</text>
<text x="408.2" y="135.9">C</text>
<text x="324.8" y="157.3" transform="rotate(-90 324.8 157.3)">HATOUT</text>
<text x="113.2" y="169.9">HATLED</text>
<text x="137.3" y="168.6">HATCAP</text>
<text x="254.8" y="177.5">HP</text>
<text x="10.3" y="185.9">D</text>
<text x="408.2" y="185.9">D</text>
<text x="230.8" y="222" transform="rotate(-90 230.8 222)">HATCAP</text>
<text x="10.3" y="235.9">E</text>
<text x="408.3" y="235.9">E</text>
<text x="380.8" y="243.4">V+</text>
<text x="397.3" y="243.4">V+</text>
<text x="10.3" y="285.9">F</text>
<text x="35" y="286.9">1</text>
<text x="85" y="286.9">2</text>
<text x="135" y="286.9">3</text>
<text x="185" y="286.9">4</text>
<text x="235" y="286.9">5</text>
<text x="285" y="286.9">6</text>
<text x="335" y="286.9">7</text>
<text x="385" y="286.9">8</text>
<text x="408.3" y="285.9">F</text>
</g>
<g font-size="1.8" fill="#006464">
<text x="53.2" y="32.6">+12V</text>
<text x="138.1" y="33.9">R41</text>
<text x="155.9" y="33.9">R44</text>
<text x="224.8" y="33">RV12</text>
<text x="224.8" y="35.5">100k</text>
<text x="137.7" y="36.4">100k</text>
<text x="155.4" y="36.4">100k</text>
<text x="69.7" y="44">2M</text>
<text x="77.5" y="42.8">4k7</text>
<text x="138.1" y="47.9">R42</text>
<text x="220.3" y="43.2">GND</text>
<text x="55.9" y="51.7">1M</text>
<text x="137.7" y="50.4">100k</text>
<text x="177" y="51.8">100k</text>
<text x="177.5" y="49.3">R47</text>
<text x="200.1" y="51.5">LM13700</text>
<text x="201.9" y="49">U15A</text>
<text x="223.6" y="51.5">LM13700</text>
<text x="225.4" y="49">U15B</text>
<text x="243.5" y="51.8">R57</text>
<text x="71.3" y="55.7">10p</text>
<text x="76.2" y="54.2">470n</text>
<text x="92.8" y="59.3">+</text>
<text x="158.4" y="58.1">+</text>
<text x="199.5" y="56.7">+</text>
<text x="243.1" y="54.3">100k</text>
<text x="264.9" y="56.7">LM13700</text>
<text x="266.6" y="54.2">U15C</text>
<text x="288.4" y="56.6">LM13700</text>
<text x="290.1" y="54.1">U15D</text>
<text x="59.7" y="64.4">100n</text>
<text x="149.5" y="64.4">GND</text>
<text x="160.4" y="63.2">TL074</text>
<text x="161.3" y="65.8">U1D</text>
<text x="188.2" y="63">470R</text>
<text x="188.2" y="60.4">R48</text>
<text x="226.5" y="65.6">C11</text>
<text x="238.4" y="64.4">R54</text>
<text x="253" y="65.5">R58</text>
<text x="264.3" y="61.8">+</text>
<text x="77.5" y="70.7">BC847</text>
<text x="77.5" y="68.2">Q2</text>
<text x="83.8" y="66.4">100k</text>
<text x="84.3" y="69.4">GND</text>
<text x="94.9" y="69.4">TL074</text>
<text x="95.8" y="72">U1C</text>
<text x="109.2" y="72">100k</text>
<text x="138" y="70.6">100k</text>
<text x="138.5" y="68">R43</text>
<text x="183.5" y="71.1">GND</text>
<text x="198.4" y="69.8">R49</text>
<text x="226.5" y="68.2">220pF</text>
<text x="238.4" y="66.9">47k</text>
<text x="253" y="68">470R</text>
<text x="291.2" y="70.7">C13</text>
<text x="302.3" y="72">47k</text>
<text x="302.3" y="69.4">R63</text>
<text x="48" y="75.8">Q1</text>
<text x="198.4" y="72.4">470R</text>
<text x="220.8" y="75.8">GND</text>
<text x="232.9" y="74.5">-12V</text>
<text x="248.3" y="76.2">GND</text>
<text x="263.2" y="74.9">470R</text>
<text x="263.2" y="72.4">R59</text>
<text x="282.2" y="77.7">R61</text>
<text x="291.2" y="73.3">220pF</text>
<text x="44.4" y="78.3">BC847</text>
<text x="58.9" y="82.1">GND</text>
<text x="72.9" y="79.6">GND</text>
<text x="109.2" y="82.1">1k</text>
<text x="193.7" y="80">GND</text>
<text x="217.6" y="80.6">2k2</text>
<text x="217.6" y="78.1">R52</text>
<text x="258.4" y="82.5">GND</text>
<text x="282.2" y="80.2">2k2</text>
<text x="285.6" y="80.9">GND</text>
<text x="297.7" y="79.6">-12V</text>
<text x="103.4" y="88.2">GND</text>
<text x="242.7" y="90.9">+12V</text>
<text x="186" y="101.2">U1A</text>
<text x="247.9" y="99.8">R56</text>
<text x="145.1" y="103.7">AudioJack2</text>
<text x="149.3" y="106.3">J7</text>
<text x="185" y="103.7">TL074</text>
<text x="205.1" y="106">R50</text>
<text x="231.4" y="106.8">BC857</text>
<text x="231.4" y="104.2">Q8</text>
<text x="247.9" y="102.3">10k</text>
<text x="252.7" y="106.8">BC857</text>
<text x="256.3" y="104.2">Q7</text>
<text x="155.4" y="110.1">GND</text>
<text x="159.5" y="112.6">RV8</text>
<text x="183" y="113.9">+</text>
<text x="205.2" y="108.6">47k</text>
<text x="159.2" y="114.4">100k</text>
<text x="230" y="117.6">R53</text>
<text x="257.6" y="116.6">GND</text>
<text x="164.3" y="124.1">GND</text>
<text x="215.4" y="125.3">R51</text>
<text x="230" y="120.1">1k</text>
<text x="237.4" y="121.6">GND</text>
<text x="215.4" y="127.9">10k</text>
<text x="225.2" y="127.7">GND</text>
<text x="210.9" y="140.8">RV11</text>
<text x="211" y="142.8">100k</text>
<text x="203.7" y="144.4">GND</text>
<text x="219.6" y="144.4">-12V</text>
<text x="283.9" y="167.2">LM13700</text>
<text x="161.4" y="173.3">22k</text>
<text x="261.6" y="171.2">GND</text>
<text x="268.1" y="173.6">100k</text>
<text x="336.6" y="168.5">1k</text>
<text x="43.8" y="178.7">10n</text>
<text x="44.4" y="176.1">C8</text>
<text x="92.1" y="178.7">U2A</text>
<text x="175.8" y="177.1">100k</text>
<text x="176.5" y="174.9">RV9</text>
<text x="187" y="176.1">AudioJack2</text>
<text x="191.2" y="178.7">J8</text>
<text x="283.3" y="177.4">+</text>
<text x="320.2" y="174.9">+</text>
<text x="322.2" y="179.9">TL074</text>
<text x="361" y="178.7">AudioJack2</text>
<text x="91.1" y="181.2">TL072</text>
<text x="114.2" y="182.5">D7</text>
<text x="114.8" y="185">D</text>
<text x="183.4" y="182.5">GND</text>
<text x="261.4" y="182">1u</text>
<text x="283.5" y="183.7">1k</text>
<text x="323.1" y="182.5">U1B</text>
<text x="357.4" y="185">GND</text>
<text x="365.2" y="181.2">J9</text>
<text x="21.9" y="190.1">AudioJack2</text>
<text x="42.2" y="190.1">R31</text>
<text x="55.9" y="190.1">D6</text>
<text x="64" y="190.1">R36</text>
<text x="67.1" y="187">+12V</text>
<text x="72.5" y="188.5">100k</text>
<text x="73" y="186.5">R39</text>
<text x="89" y="186.3">+</text>
<text x="171.2" y="186.8">GND</text>
<text x="253.9" y="190.1">Q6</text>
<text x="278.6" y="191.4">GND</text>
<text x="26.1" y="192.6">J2</text>
<text x="32.3" y="196.4">GND</text>
<text x="42.2" y="192.6">100k</text>
<text x="55.9" y="192.6">D</text>
<text x="64" y="192.6">100k</text>
<text x="83.8" y="197.7">10k</text>
<text x="83.8" y="195.2">R40</text>
<text x="129.3" y="197.7">C10</text>
<text x="161.4" y="196.2">22k</text>
<text x="167.5" y="192.6">+12V</text>
<text x="177" y="197.7">RV10</text>
<text x="252.1" y="192.6">BC857</text>
<text x="310.1" y="196.4">100k</text>
<text x="51.3" y="201.5">GND</text>
<text x="113" y="200.6">LED</text>
<text x="113" y="198">D13</text>
<text x="129.3" y="200.3">1u</text>
<text x="176.3" y="200">100k</text>
<text x="218.3" y="201.5">+12V</text>
<text x="226.7" y="202.8">BC847</text>
<text x="228.5" y="200.3">Q5</text>
<text x="235.7" y="202.8">100k</text>
<text x="79.2" y="205.8">GND</text>
<text x="111.8" y="206.6">2k2</text>
<text x="111.8" y="204.1">R81</text>
<text x="123.7" y="207.9">GND</text>
<text x="133.9" y="209.1">Q3</text>
<text x="161.3" y="209.1">Q4</text>
<text x="171.7" y="209.7">GND</text>
<text x="253.2" y="209.1">GND</text>
<text x="305.3" y="204.1">GND</text>
<text x="107.2" y="214.2">GND</text>
<text x="130.3" y="211.7">BC847</text>
<text x="161.3" y="211.7">BC847</text>
<text x="152.9" y="219.3">GND</text>
<text x="377.9" y="239.6">LM13700</text>
<text x="379.7" y="237.1">U16D</text>
<text x="394.4" y="239.6">LM13700</text>
<text x="396.2" y="237.1">U16B</text>
<text x="203.1" y="251.1">+12V</text>
<text x="222.1" y="251.1">+12V</text>
<text x="238.7" y="251.1">+12V</text>
<text x="255.2" y="251.1">+12V</text>
<text x="195.8" y="262.9">LM13700</text>
<text x="206.6" y="262.1" transform="rotate(-90 206.6 262.1)">V+</text>
<text x="214.8" y="262.9">LM13700</text>
<text x="225.7" y="262.1" transform="rotate(-90 225.7 262.1)">V+</text>
<text x="242.2" y="262.1" transform="rotate(-90 242.2 262.1)">V+</text>
<text x="242.6" y="262.5">U2C</text>
<text x="258.7" y="262.1" transform="rotate(-90 258.7 262.1)">V+</text>
<text x="259.1" y="262.5">U1E</text>
<text x="197.3" y="265.3">U16E</text>
<text x="206.6" y="266.6" transform="rotate(-90 206.6 266.6)">V-</text>
<text x="216.4" y="265.3">U15E</text>
<text x="225.7" y="266.6" transform="rotate(-90 225.7 266.6)">V-</text>
<text x="242.2" y="266.6" transform="rotate(-90 242.2 266.6)">V-</text>
<text x="242.6" y="265">TL072</text>
<text x="258.7" y="266.6" transform="rotate(-90 258.7 266.6)">V-</text>
<text x="259.1" y="265">TL074</text>
<text x="203.1" y="276.5">-12V</text>
<text x="222.1" y="276.5">-12V</text>
<text x="238.7" y="276.5">-12V</text>
<text x="255.2" y="276.5">-12V</text>
</g>
<g font-size="1.8" fill="#a90000">
<text x="218.5" y="33.1">2</text>
<text x="222.1" y="30.9" transform="rotate(-90 222.1 30.9)">3</text>
<text x="222.1" y="37.3" transform="rotate(-90 222.1 37.3)">1</text>
<text x="155.7" y="51.9">13</text>
<text x="90.1" y="58.2">10</text>
<text x="168.4" y="54.5">14</text>
<text x="196.8" y="58.2">15</text>
<text x="196.8" y="55.6">14</text>
<text x="209.5" y="58.2">12</text>
<text x="209.5" y="55.6">16</text>
<text x="223.5" y="58.2">10</text>
<text x="74.7" y="65.5" transform="rotate(-90 74.7 65.5)">3</text>
<text x="90.7" y="63.2">9</text>
<text x="103.4" y="60.7">8</text>
<text x="196.8" y="60.7">13</text>
<text x="230.4" y="60.7">9</text>
<text x="262.2" y="65.8">4</text>
<text x="262.2" y="63.2">2</text>
<text x="262.2" y="60.7">3</text>
<text x="274.9" y="63.2">5</text>
<text x="274.9" y="60.7">1</text>
<text x="288.9" y="63.2">7</text>
<text x="295.2" y="65.8">8</text>
<text x="67.9" y="68.3">1</text>
<text x="53.1" y="73.1" transform="rotate(-90 53.1 73.1)">2</text>
<text x="59" y="75.9">1</text>
<text x="74.7" y="73.1" transform="rotate(-90 74.7 73.1)">2</text>
<text x="53.1" y="80.7" transform="rotate(-90 53.1 80.7)">3</text>
<text x="154.2" y="98.8">S</text>
<text x="154.4" y="96.3">T</text>
<text x="180.9" y="107.7">2</text>
<text x="239.1" y="107.5" transform="rotate(-90 239.1 107.5)">2</text>
<text x="251.7" y="107.5" transform="rotate(-90 251.7 107.5)">2</text>
<text x="166.1" y="110.6" transform="rotate(-90 166.1 110.6)">3</text>
<text x="168.8" y="112.8">2</text>
<text x="180.9" y="112.8">3</text>
<text x="193.6" y="110.2">1</text>
<text x="232.3" y="110.4">1</text>
<text x="257.6" y="110.4">1</text>
<text x="166.1" y="116.9" transform="rotate(-90 166.1 116.9)">1</text>
<text x="239.1" y="115.1" transform="rotate(-90 239.1 115.1)">3</text>
<text x="251.7" y="115.1" transform="rotate(-90 251.7 115.1)">3</text>
<text x="209.5" y="135.8">3</text>
<text x="213.1" y="133.5" transform="rotate(-90 213.1 133.5)">2</text>
<text x="215.8" y="135.8">1</text>
<text x="173.2" y="172.8" transform="rotate(-90 173.2 172.8)">3</text>
<text x="187.3" y="171.2">S</text>
<text x="187.4" y="168.7">T</text>
<text x="281.2" y="171.2">4</text>
<text x="281.2" y="173.7">2</text>
<text x="293.9" y="173.7">5</text>
<text x="318.1" y="173.7">5</text>
<text x="318.1" y="168.7">6</text>
<text x="330.8" y="171.2">7</text>
<text x="361.2" y="173.7">S</text>
<text x="361.4" y="171.2">T</text>
<text x="169.6" y="175">2</text>
<text x="173.2" y="179.1" transform="rotate(-90 173.2 179.1)">1</text>
<text x="281.2" y="176.3">3</text>
<text x="293.9" y="176.3">1</text>
<text x="31" y="185.2">S</text>
<text x="31.2" y="182.6">T</text>
<text x="86.9" y="185.2">3</text>
<text x="86.9" y="190.2">2</text>
<text x="99.6" y="187.7">1</text>
<text x="170.1" y="197.9">2</text>
<text x="173.7" y="195.7" transform="rotate(-90 173.7 195.7)">3</text>
<text x="250.8" y="195.3">2</text>
<text x="258.4" y="195.3">3</text>
<text x="173.7" y="202" transform="rotate(-90 173.7 202)">1</text>
<text x="255" y="202.6" transform="rotate(-90 255 202.6)">1</text>
<text x="139.4" y="206.4" transform="rotate(-90 139.4 206.4)">3</text>
<text x="145.3" y="209.3">1</text>
<text x="151.7" y="209.3">1</text>
<text x="158.5" y="206.4" transform="rotate(-90 158.5 206.4)">3</text>
<text x="225.4" y="205.5">3</text>
<text x="233" y="205.5">2</text>
<text x="139.4" y="214.1" transform="rotate(-90 139.4 214.1)">2</text>
<text x="158.5" y="214.1" transform="rotate(-90 158.5 214.1)">2</text>
<text x="229.6" y="212.8" transform="rotate(-90 229.6 212.8)">1</text>
<text x="378.4" y="246.1">7</text>
<text x="384.7" y="248.7">8</text>
<text x="394.3" y="246.1">10</text>
<text x="401.2" y="248.7">9</text>
<text x="241" y="257.9" transform="rotate(-90 241 257.9)">8</text>
<text x="257.6" y="257.9" transform="rotate(-90 257.6 257.9)">4</text>
<text x="205.5" y="258.5" transform="rotate(-90 205.5 258.5)">11</text>
<text x="224.5" y="258.5" transform="rotate(-90 224.5 258.5)">11</text>
<text x="205.5" y="269.3" transform="rotate(-90 205.5 269.3)">6</text>
<text x="224.5" y="269.3" transform="rotate(-90 224.5 269.3)">6</text>
<text x="241" y="269.3" transform="rotate(-90 241 269.3)">4</text>
<text x="257.6" y="269.9" transform="rotate(-90 257.6 269.9)">11</text>
</g>
<text font-size="1.8" fill="#009600" x="155.7" y="57">12</text>
<g font-size=".7" fill="#006464">
<text x="199.5" y="58.9">DIODE_BIAS</text>
<text x="264.3" y="64">DIODE_BIAS</text>
<text x="283.3" y="174.5">DIODE_BIAS</text>
</g>
</svg>
